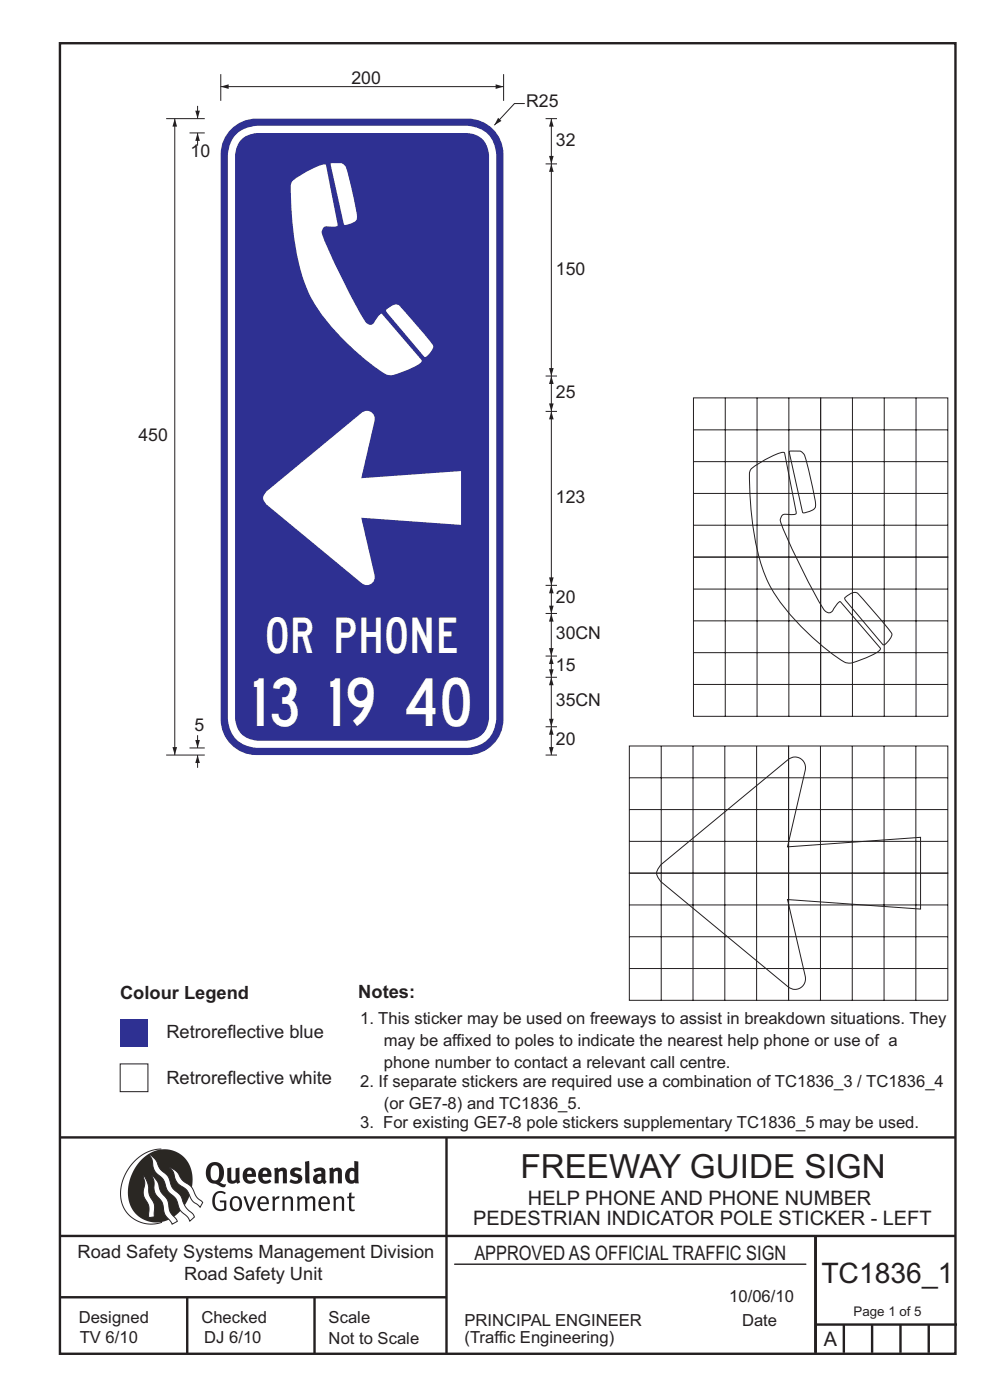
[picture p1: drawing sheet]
<svg xmlns="http://www.w3.org/2000/svg" width="210mm" height="297mm" viewBox="0 0 210 297" stroke-linecap="round" stroke-linejoin="round" font-family="sans-serif">
<g fill="none" stroke="#231f20" stroke-width=".51">
<path d="M12.7 9.2h190v278h-190zM12.7 241.3h190M94.7 241.4v45.8M12.7 275.2h82M12.7 262.2h190.1M39.7 275.2v12M66.7 275.2v12M173 262.1v24.8M173 281h30M179 281v6M185 281v6M191 281v6"/>
<path d="M197 281v6"/>
</g>
<path d="M96.4 268.2h74.6" fill="none" stroke="#231f20" stroke-width=".21"/>
<path d="M34.2 243.7a9.5 9.5 0 0 0-8.6 10.5 6.5 6.5 0 0 0 8.8 5.1" fill="none" stroke="#2a2723" stroke-width=".21"/>
<path d="M30.1 245.9a6.1 6.1 0 0 1 7.3-1.6 6.1 6.1 0 0 1 3.4 6.7 8.8 8.8 0 0 1-7.2 8.3 6.1 6.1 0 0 1-6.4-7.5 10.5 10.5 0 0 1 2.9-5.9z" fill-rule="evenodd" fill="#2a2723"/>
<g fill="#fff" stroke="#2a2723" stroke-width=".21">
<path d="M30.4 249.4l.3 .3 .6 1.2 .4 2.5 1 2 .1 2.7-1.2 .2-.1-2.5-.9-1.8-.2-.7 .3-2.4z" fill-rule="evenodd"/>
<path d="M36 247.7l.5 .2 .9 .5 1.3 1.9 1.9 1.5 1.1 2.1 1.3 1.2-.6 1-1.6-1.4-1.2-2.3-1.9-1.4-.6-.9-.4-1.5z" fill-rule="evenodd"/>
<path d="M31.6 244.9l.4 .2 .9 .8 1.1 2 1.6 1.6 1 2.4 1.6 1.6 1.2 2.6 1.6 1.6 .2 .5-.9 .8-.5-.9-1.6-1.5-1-2.4-1.7-1.6-.9-2.4-1.7-1.7-.4-1-.3-1.6z" fill-rule="evenodd"/>
<path d="M32.2 249.4l.5 .3 .7 1 .7 2.1 1.5 1.9 .5 2.4 1.5 1.8v.2l-1.1 .6-1.6-2.1-.6-2.6-1.4-1.9-.2-.9-.1-1.7z" fill-rule="evenodd"/>
</g>
<g fill="#231f20">
<path d="M45.6 253.1l.5-.3 .7-.2 .6 .1 .5 .3-.2 .4-.9-.4-.8 .3-.3 .6-.1 1.1 .1 .7 .3 .5 .5 .3h.6l.4-.2v-1.2h-.8l-.1-.4h1.4v1.9l-.7 .3h-.8l-.6-.2-.5-.5-.3-.8-.1-.9 .2-.8z" fill-rule="evenodd"/>
<path d="M49.5 254.3l.7-.2 .5 .5 .1 1.3-.2 .4-.3 .2h-.5l-.4-.4-.1-1.1zM49.2 254.1l-.5 1 .3 1.2 .7 .6 1-.1 .4-.4 .2-.6v-.8l-.2-.6-.3-.4-.5-.2h-.6z" fill-rule="evenodd"/>
<path d="M51.6 253.8l.5-.1 .9 2.6 .8-2.5h.5l-1.1 3.1h-.5z" fill-rule="evenodd"/>
<path d="M55.4 254.3l.4-.2 .4 .1 .3 .3v.6h-1.4zM55.1 254.1l-.5 .9v.7l.3 .7 .4 .3 .5 .2 1.1-.3 .1-.1-.2-.3-.6 .3-.7-.1-.3-.3-.1-.6v-.1h1.9l-.2-1.2-.8-.5-.5 .1z" fill-rule="evenodd"/>
<path d="M57.7 253.9l.5-.2 .1 .5 .4-.4h.6l-.2 .5h-.4l-.4 .4v2.2h-.5z" fill-rule="evenodd"/>
<path d="M59.8 253.9l.5-.1a.24 .24 0 0 0 .1 .4 .24 .24 0 0 0 .3-.3l.8-.1 .6 .4 .1 2.7h-.5v-2.4l-.2-.2-.3-.1-.8 .4v2.3h-.5z" fill-rule="evenodd"/>
<path d="M63 253.9l.5-.1a.24 .24 0 0 0 .1 .3 .24 .24 0 0 0 .3-.2l.6-.2 .5 .3a.23 .23 0 0 0 .2 .2 .23 .23 0 0 0 .2-.2l.8-.2 .6 .4 .1 2.7h-.5v-2.4l-.1-.2-.3-.1-.8 .4v2.3h-.5v-2.4l-.1-.2-.3-.1-.8 .4v2.3h-.4z" fill-rule="evenodd"/>
<path d="M68.3 254.3l.5-.2 .4 .1 .3 .9h-1.4zM68 254.1l-.5 .9 .1 .7 .2 .7 .4 .3 .4 .2 1.1-.2 .2-.2-.2-.3-.6 .3-.7-.1-.3-.4v-.6h1.9l-.2-1.1-.4-.4-.5-.2-.5 .1z" fill-rule="evenodd"/>
<path d="M70.6 253.9l.5-.1a.24 .24 0 0 0 .2 .4 .24 .24 0 0 0 .3-.3l.8-.1 .5 .4 .1 2.7h-.5v-2.4l-.1-.2-.3-.1-.9 .4v2.3h-.4z" fill-rule="evenodd"/>
<path d="M74.1 253.1l.5-.2-.1 .9h.8l-.2 .4h-.6v2.1l.2 .3 .5-.1 .1 .3-.3 .1h-.6l-.3-.4-.1-2.3h-.4v-.4h.4z" fill-rule="evenodd"/>
<path d="M45 247.4l.4-.2h.4l.6 .6v1.8l-.2 .5-.3 .3-.8-.1-.3-.5-.1-1.5zM44.3 247l-.4 .6-.2 .9v.9l.4 .9 .6 .6 1 .2 1.6 .8 .4-.1 .3-.6h-.6l-.8-.4 .7-.9 .2-1.5a1.91 1.91 0 0 0-1.1-1.7 1.91 1.91 0 0 0-2.1 .3z" fill-rule="evenodd"/>
<path d="M48.2 247.8l.9-.2v2.5l.1 .3 .3 .1 .5-.4v-2.3l.8-.1v2.5l.2 .6-.7 .2a.39 .39 0 0 0-.7 .1l-.8-.1-.5-.4z" fill-rule="evenodd"/>
<path d="M52.6 248.4l.3-.1 .3 .1 .2 .6h-1zM51.9 248l-.3 .5-.1 .8 .1 .7 .3 .6 .5 .4 .6 .1 .7-.1 .6-.3-.4-.6-.4 .3-.5 .1-.4-.2-.2-.4v-.3h1.9l-.1-1-.3-.6-1-.3h-.5z" fill-rule="evenodd"/>
<path d="M55.9 248.4l.3-.1 .3 .1 .2 .6h-1zM55.2 248l-.3 .6-.1 .8 .1 .7 .3 .5 .5 .4 .6 .1 .7-.1 .5-.3-.3-.6-.6 .3h-.5l-.4-.5v-.3h1.9l-.1-.9-.3-.7-.5-.2-.5-.1h-.5z" fill-rule="evenodd"/>
<path d="M58.1 247.9l.8-.3 .1 .5 1-.4 .7 .3 .1 .5 .1 2.5h-.9v-2.2l-.2-.4-.7 .3v2.3h-.8z" fill-rule="evenodd"/>
<path d="M61.8 248l.9-.4 1.3 .3-.3 .6-.9-.2-.3 .2 .1 .3 1 .4 .4 .4 .1 .7-.5 .6-1 .2-1.2-.4 .3-.6 1 .4 .3-.1 .2-.2-.1-.4-1-.2-.4-.3-.2-.7z" fill-rule="evenodd"/>
<path d="M67.4 249.7l.8-.1-.1 .7-.3 .2h-.3l-.2-.4zM66.5 248.1l.3 .6 .8-.3 .5 .1a.35 .35 0 0 1 0 .5 .35 .35 0 0 1-.5 0l-1 .4-.2 .9 .2 .5 .3 .2 1.1 .1a.49 .49 0 0 1 .8 .1l.5-.5-.3-.4v-1.8l-.2-.5-.4-.3h-.6z" fill-rule="evenodd"/>
<path d="M69.8 247.9l.8-.3 .1 .5 1-.4 .7 .3 .1 .5v2.5h-.8v-2.3l-.3-.3-.6 .3v2.3h-.9z" fill-rule="evenodd"/>
<path d="M74.4 248.5l.3-.1 .5 .2v1.6l-.4 .2-.4-.1-.2-.3v-1zM75.1 246.3v1.2a.19 .19 0 0 1 0 .3 .19 .19 0 0 1-.3-.1l-.8 .1-.6 .6-.2 .8 .1 1.1 .3 .5 .6 .3h.6l.5-.3 .1 .2h.7l-.1-4.6z" fill-rule="evenodd"/>
<path d="M64.7 246.4l.9-.2 .1 4.8h-.8l-.1-.3z" fill-rule="evenodd"/>
</g>
<path d="M25.5 225.7h5.9v5.9h-5.9z" fill-rule="evenodd" fill="#fff" stroke="#231f20" stroke-width=".21"/>
<path d="M25.5 216.1h5.9v5.9h-5.9z" fill-rule="evenodd" fill="#2e3092"/>
<g fill="none" stroke="#231f20" stroke-width=".21">
<path d="M46.8 18.4h60M46.8 15.7v5.7M106.8 15.7v5.7M147.1 84.4h27v33.8h-27zM147.1 97.9h54M147.1 91.2h54M153.8 84.4v67.6M159.4 99.4a18.9 18.9 0 0 1 6.8-3.5l.2 .2 2.5 12.8a4.3 4.3 0 0 1-2.4 .2 1.13 1.13 0 0 0-1 1.5 136.2 136.2 0 0 0 9.2 18.6 1.1 1.1 0 0 0 1.1 .8 1.1 1.1 0 0 0 1-.8l.6-.9a.91 .91 0 0 1 .9-.7l8.4 9.8v.3a11.9 11.9 0 0 1-5.1 2.6 2.83 2.83 0 0 1-3.2-.3 52.9 52.9 0 0 1-14.6-14.9 40.7 40.7 0 0 1-4.4-16.2l-.2-1.7a38.5 38.5 0 0 1-.1-7.2zM160.6 84.4v67.6M167.3 84.4v67.6M167.4 95.8l.4-.1h1.9l.5 .3a2.36 2.36 0 0 1 .8 1.6l.6 2.5a29.8 29.8 0 0 1 1.4 7.4 3.4 3.4 0 0 1-2.6 1.3zM174.1 84.4h26.9v33.8h-26.9z"/>
<path d="M180.8 84.4v67.6M187.5 84.4v67.6M194.3 84.4v67.6M147.1 118.2h27v33.8h-27zM147.1 111.4h54M147.1 104.7h54M174.1 118.2h26.9v33.8h-26.9zM147.1 138.4h54M147.1 131.7h54M147.1 125h54M179.2 126.8a2.55 2.55 0 0 1 2.7-1l7.1 8.3a1.08 1.08 0 0 1-.2 1.5l-.4 .4a1.44 1.44 0 0 1-1.1 .8l-7.8-9.3-.3-.4zM147.1 145.2h54"/>
</g>
<g fill="#231f20">
<path d="M46.8 18.4l1.7-.5v1z"/>
<path d="M105.1 17.9l1.7 .5-1.7 .5z"/>
</g>
<path d="M116.9 87.3v36.9" fill="none" stroke="#231f20" stroke-width=".21"/>
<g fill="#231f20">
<path d="M116.5 122.5h.9l-.5 1.7z"/>
<path d="M116.9 87.3l.5 1.7h-.9z"/>
</g>
<path d="M116.9 79.8v7.5" fill="none" stroke="#231f20" stroke-width=".21"/>
<g fill="#231f20">
<path d="M116.5 85.6h.9l-.5 1.7z"/>
<path d="M116.9 79.8l.5 1.7h-.9z"/>
</g>
<path d="M116.9 34.8v45" fill="none" stroke="#231f20" stroke-width=".21"/>
<g fill="#231f20">
<path d="M116.5 78.1h.9l-.5 1.7z"/>
<path d="M116.9 34.8l.5 1.7h-.9z"/>
</g>
<path d="M116.9 25.2v9.6" fill="none" stroke="#231f20" stroke-width=".21"/>
<g fill="#231f20">
<path d="M116.5 33.1h.9l-.5 1.7z"/>
<path d="M116.9 25.2l.5 1.7h-.9z"/>
</g>
<path d="M111.3 22h-2.2l-4.2 4.6M115.7 25.2h2.4M115.7 79.8h2.4M115.7 87.3h2.4M115.7 130.1h2.4M115.7 124.2h2.4" fill="none" stroke="#231f20" stroke-width=".21"/>
<path d="M105.6 25l.8 .7-1.5 .9z" fill="#231f20"/>
<path d="M48.7 27.8a7.5 7.5 0 0 1 5.7-2.6h44.8a7.6 7.6 0 0 1 7.6 7.5v119.9a7.6 7.6 0 0 1-7.6 7.6h-44.8a7.6 7.6 0 0 1-7.6-7.6v-119.9a7.5 7.5 0 0 1 1.9-4.9z" fill-rule="evenodd" fill="#2e3092"/>
<path d="M50.1 28.5a6.7 6.7 0 0 1 4.3-1.8h44.8a6 6 0 0 1 6.1 6.1v119.7a6.1 6.1 0 0 1-6.1 6.1h-44.8a6.1 6.1 0 0 1-6.1-6.1v-119.7a7 7 0 0 1 1.8-4.3z" fill-rule="evenodd" fill="#fff"/>
<path d="M51 29.8a4.9 4.9 0 0 1 3.5-1.6h44.6a4.6 4.6 0 0 1 4.6 4.7v119.6a4.7 4.7 0 0 1-4.6 4.6h-44.6a4.7 4.7 0 0 1-4.6-4.6v-119.6a5.8 5.8 0 0 1 1.1-3.1z" fill-rule="evenodd" fill="#2e3092"/>
<g fill="#fff">
<path d="M56.5 104.3l20.2-16.7a1.68 1.68 0 0 1 2-.2 1.68 1.68 0 0 1 .8 1.8l-2.9 12.2 21.2-1.5v11.4l-21.2-1.5 2.9 12.3a1.68 1.68 0 0 1-.8 1.8 1.68 1.68 0 0 1-2-.2l-20.3-16.8a1.63 1.63 0 0 1 .1-2.6z" fill-rule="evenodd"/>
<path d="M62.1 38.3a18.9 18.9 0 0 1 6.8-3.4l.2 .1 2.5 12.8a4.3 4.3 0 0 1-2.4 .2 1.13 1.13 0 0 0-.9 1.6 136.2 136.2 0 0 0 9.1 18.6 1.1 1.1 0 0 0 1.1 .7 1.1 1.1 0 0 0 1-.8l.6-.8a.91 .91 0 0 1 .9-.7l8.4 9.8v.3a11.9 11.9 0 0 1-5.1 2.6 2.83 2.83 0 0 1-3.2-.4 52.9 52.9 0 0 1-14.6-14.9 40.7 40.7 0 0 1-4.4-16.2l-.2-1.7a38.5 38.5 0 0 1-.1-7.2zM70.1 34.7l.4-.1h1.9l.5 .3a2.35 2.35 0 0 1 .8 1.7l.6 2.4a29.9 29.9 0 0 1 1.4 7.5 3.4 3.4 0 0 1-2.6 1.2zM81.9 65.7a2.55 2.55 0 0 1 2.7-.9l7.1 8.3a1.08 1.08 0 0 1-.2 1.4l-.3 .4a1.44 1.44 0 0 1-1.1 .8l-7.9-9.3-.3-.4z" fill-rule="evenodd"/>
</g>
<path d="M116.9 143.7v10.5M115.7 160.2h2.4" fill="none" stroke="#231f20" stroke-width=".21"/>
<g fill="#231f20">
<path d="M116.9 143.7l.5 1.7h-1z"/>
<path d="M116.4 152.5h1l-.5 1.7z"/>
</g>
<path d="M116.9 154.2v6" fill="none" stroke="#231f20" stroke-width=".21"/>
<g fill="#231f20">
<path d="M116.4 158.5h1l-.5 1.7z"/>
<path d="M116.9 154.2l.5 1.7h-1z"/>
</g>
<path d="M116.9 130.2v9" fill="none" stroke="#231f20" stroke-width=".21"/>
<g fill="#231f20">
<path d="M116.4 137.5h1l-.5 1.7z"/>
<path d="M116.9 130.2l.5 1.7h-1z"/>
</g>
<path d="M116.9 124.2v6" fill="none" stroke="#231f20" stroke-width=".21"/>
<g fill="#231f20">
<path d="M116.5 128.5h.9l-.5 1.7z"/>
<path d="M116.9 124.2l.5 1.7h-.9z"/>
</g>
<path d="M115.7 139.2h2.4M116.9 139.2v4.5M115.7 154.2h2.4M115.7 143.7h2.4" fill="none" stroke="#231f20" stroke-width=".21"/>
<g fill="#231f20">
<path d="M116.9 139.2l.5 1.7h-1z"/>
<path d="M116.4 142h1l-.5 1.7z"/>
</g>
<path d="M37.1 25.2v135M115.7 34.8h2.4" fill="none" stroke="#231f20" stroke-width=".21"/>
<g fill="#231f20">
<path d="M36.6 158.5h1l-.5 1.7z"/>
<path d="M37.1 25.2l.5 1.7h-1z"/>
</g>
<path d="M35.2 25.2h8.2M40.2 28.2h3.2M40.2 158.7h3.2M41.9 156v2.7M35.2 160.2h8.2" fill="none" stroke="#231f20" stroke-width=".21"/>
<path d="M41.4 157h1l-.5 1.7z" fill="#231f20"/>
<path d="M41.9 22.5v2.7" fill="none" stroke="#231f20" stroke-width=".21"/>
<path d="M41.4 23.5h1l-.5 1.7z" fill="#231f20"/>
<path d="M41.9 160.2v2.7" fill="none" stroke="#231f20" stroke-width=".21"/>
<path d="M41.9 160.2l.5 1.7h-1z" fill="#231f20"/>
<path d="M41.9 28.2v2.7" fill="none" stroke="#231f20" stroke-width=".21"/>
<path d="M41.9 28.2l.5 1.7h-1z" fill="#231f20"/>
<g fill="none" stroke="#231f20" stroke-width=".21">
<path d="M133.5 158.2h33.8v27h-33.8zM140.2 158.2v54M147 158.2v54M153.7 158.2v54M160.5 158.2v54M167.3 158.2h33.7v27h-33.7zM174 158.2v54M180.8 158.2v54M187.5 158.2v54M194.3 158.2v54M133.5 165h67.6M133.5 171.7h67.6"/>
<path d="M133.5 178.5h67.6M133.5 192h67.6M133.5 198.7h67.6M133.5 185.2h33.8v27h-33.8zM140.2 183.4l26.9-22.2a2.24 2.24 0 0 1 2.7-.3 2.24 2.24 0 0 1 1 2.4l-3.8 16.3 28.3-2v15.2l-28.3-2 3.8 16.3a2.24 2.24 0 0 1-1 2.5 2.24 2.24 0 0 1-2.7-.3l-26.9-22.2a2.82 2.82 0 0 1-.9-1.9l.3-.9zM167.3 185.2h33.7v27h-33.7zM133.5 205.5h67.6"/>
</g>
<text font-size="10.1" fill="#fff" x="53.9" y="154">13 19 40</text>
<text font-size="7.5" fill="#fff" x="56.7" y="138.4">OR PHONE</text>
<text font-size="7.1" fill="#231f20" x="110.4" y="249.9">FREEWAY GUIDE SIGN</text>
<text font-size="6" fill="#231f20" x="174.2" y="272.2">TC1836_1</text>
<g font-size="4.2" fill="#231f20">
<text x="112" y="255.5">HELP PHONE AND PHONE NUMBER</text>
<text x="100.4" y="259.8">PEDESTRIAN INDICATOR POLE STICKER - LEFT</text>
<text x="100.6" y="267.2">APPROVED AS OFFICIAL TRAFFIC SIGN</text>
<text x="174.7" y="285.5">A</text>
</g>
<g font-size="3.9" fill="#231f20">
<text x="25.5" y="211.8">Colour Legend</text>
<text x="76" y="211.7">Notes:</text>
<text x="35.3" y="220.2">Retroreflective blue</text>
<text x="35.3" y="229.9">Retroreflective white</text>
<text x="16.4" y="266.8">Road Safety Systems Management Division</text>
<text x="39.1" y="271.5">Road Safety Unit</text>
</g>
<g font-size="3.8" fill="#231f20">
<text x="74.6" y="17.8">200</text>
<text x="111.6" y="22.6">R25</text>
<text x="40.4" y="33.4">10</text>
<text x="117.9" y="30.9">32</text>
<text x="117.9" y="58.3">150</text>
<text x="117.9" y="84.4">25</text>
<text x="29.4" y="93.6">450</text>
<text x="117.9" y="106.6">123</text>
<text x="117.9" y="128">20</text>
<text x="117.9" y="135.6">30CN</text>
<text x="117.9" y="142.3">15</text>
<text x="117.9" y="149.8">35CN</text>
<text x="41.2" y="155.1">5</text>
<text x="117.9" y="158.1">20</text>
</g>
<g font-size="3.5" fill="#231f20">
<text x="76.4" y="217.2">1. This sticker may be used on freeways to assist in breakdown situations. They</text>
<text x="81.4" y="221.9">may be affixed to poles to indicate the nearest help phone or use of a</text>
<text x="81.4" y="226.6">phone number to contact a relevant call centre.</text>
<text x="76.4" y="230.6">2. If separate stickers are required use a combination of TC1836_3 / TC1836_4</text>
<text x="76.4" y="239.3">3. For existing GE7-8 pole stickers supplementary TC1836_5 may be used.</text>
<text x="81.4" y="235.3">(or GE7-8) and TC1836_5.</text>
<text x="16.7" y="280.6">Designed</text>
<text x="42.7" y="280.6">Checked</text>
<text x="69.7" y="280.6">Scale</text>
<text x="98.5" y="281.3">PRINCIPAL ENGINEER</text>
<text x="154.7" y="276.2">10/06/10</text>
<text x="157.4" y="281.2">Date</text>
<text x="16.9" y="284.8">TV 6/10</text>
<text x="43.3" y="284.8">DJ 6/10</text>
<text x="69.7" y="285.2">Not to Scale</text>
<text x="98.5" y="284.8">(Traffic Engineering)</text>
</g>
<text font-size="2.8" fill="#231f20" x="181" y="279.1">Page 1 of 5</text>
</svg>
